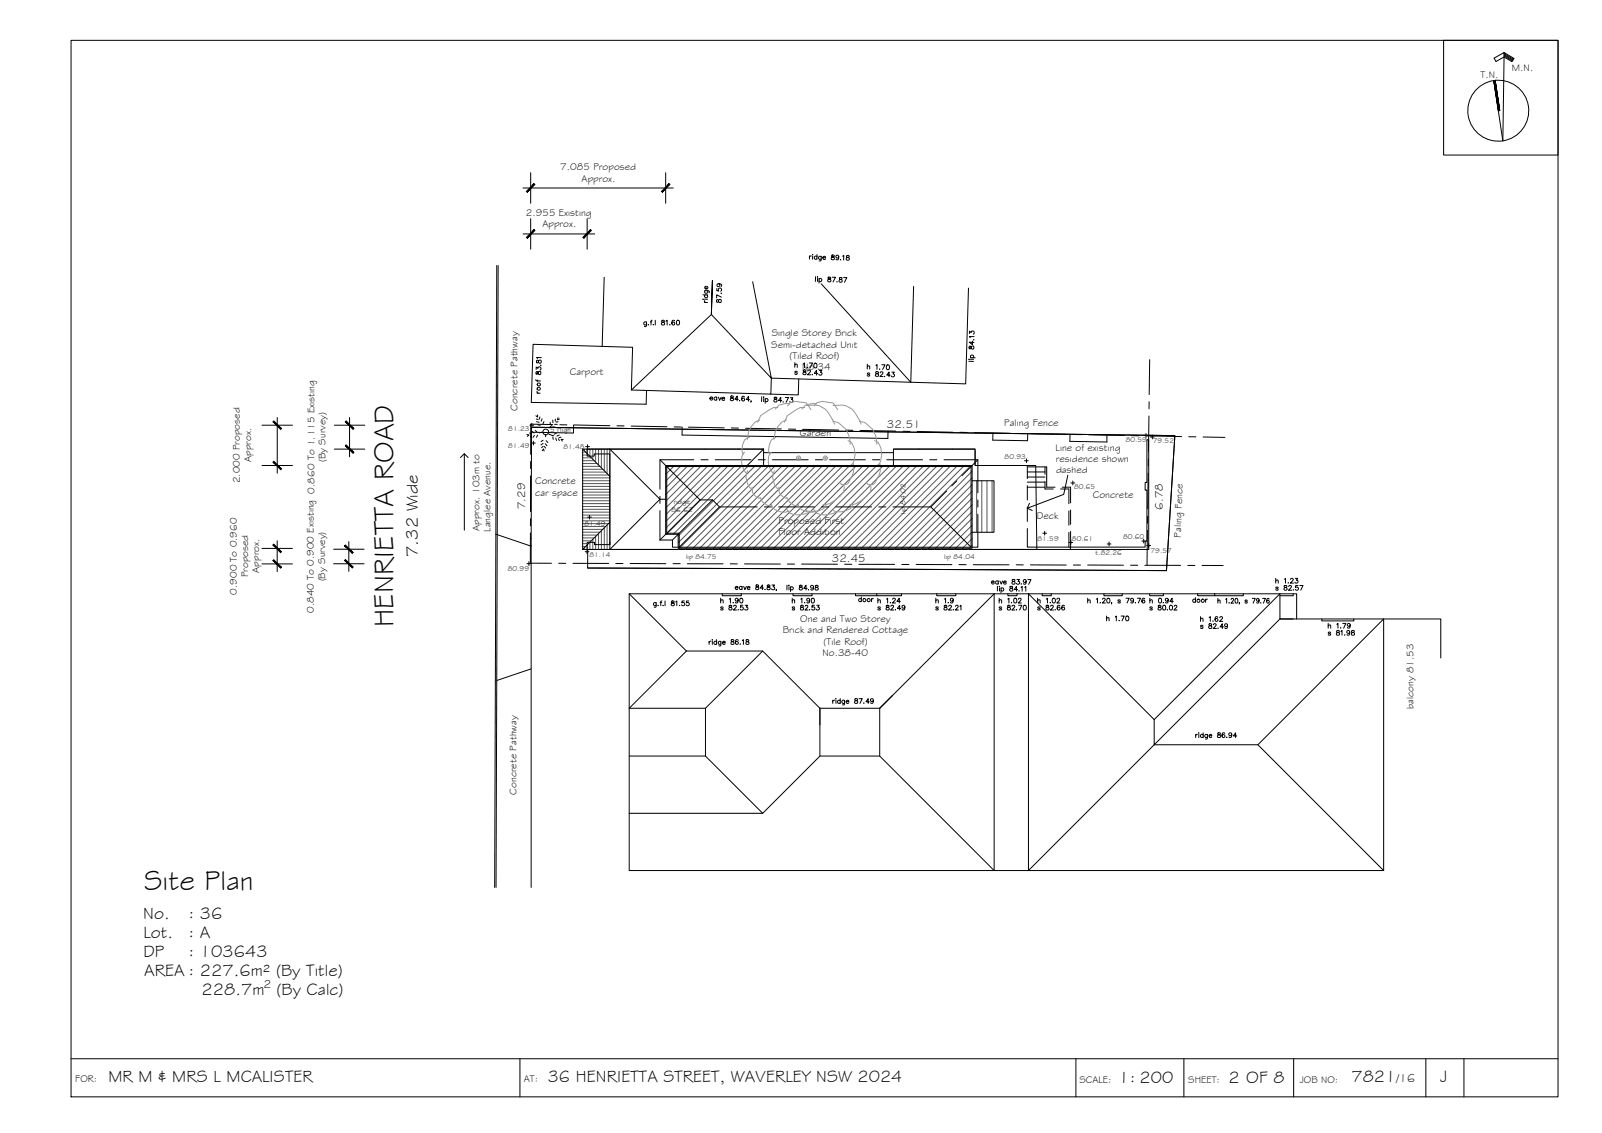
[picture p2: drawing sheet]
<svg xmlns="http://www.w3.org/2000/svg" width="420mm" height="297mm" viewBox="0 0 420 297" stroke-linecap="round" stroke-linejoin="round" font-family="sans-serif">
<!-- layer: BORDER -->
<g fill="none" stroke="#000" stroke-width=".26">
<path d="M18.6 10.6h390v277h-390zM378.6 10.6h30v30.1h-30zM394.5 14.1l2.4 1.4M394.5 14.4l2.3 1.4M394.5 14.6l2.2 1.4M394.5 13.8l2.6 1.5-.6 .9-2-1.3-2.1 1.2-.5-.9 2.6-1.4-.3 23.1-2.4-15.8M392.1 21.1l1.2 7.9M18.6 277.6h390M136.4 277.6v10M282.2 277.6v10M310.5 277.6v10M339.3 277.6v10"/>
<path d="M374 277.6v10M383.9 277.6v10"/>
<circle cx="393" cy="29" r="8"/>
</g>
<g fill="#000" stroke="#000" stroke-width=".26">
<path d="M391.8 21.1l1.2 7.9zM391.8 21.1h.3l.9 7.9z"/>
<path d="M392.1 21.1l.9 7.9h.3zM392.1 21.1l1.2 7.9z"/>
</g>
<!-- layer: BOUNDARY -->
<g fill="none" stroke="#000" stroke-width=".26">
<path d="M301.5 94.3l-.1 9.1M144.9 111.3l-5.7-.1v7.9M146.8 111.4h1.9M150.6 111.4l9.3 .2M161.8 111.6l1.9 .1M165.6 111.7l9.3 .2M176.8 111.9l1.9 .1M180.6 112l9.3 .2M191.8 112.2h1.9M195.5 112.3l9.4 .2M206.8 112.5h1.9M210.6 112.6l9.3 .1"/>
<path d="M221.8 112.8h1.9M225.5 112.9l9.4 .1M236.8 113.1h1.9M240.5 113.1l9.4 .2M251.8 113.3l1.9 .1M255.5 113.4l9.4 .2M266.8 113.6l1.9 .1M270.5 113.7l9.4 .2M281.8 113.9l1.9 .1M285.5 114l9.4 .2M296.8 114.2l1.9 .1M300.5 114.3l9.4 .2"/>
<path d="M301.3 109.1l-.1 9.3M301.4 105.3v1.9M311.8 114.5h1.9M315.5 114.6l5.8 .1M139.1 139.7v8h5.5M139.1 136v1.9M139.2 124.7l-.1 9.4M139.2 121v1.9M300.9 139.1l-.1 9.1M301 135.3v1.9M301.1 124.1l-.1 9.3M301.2 120.3v1.9"/>
<path d="M146.5 147.7h1.9M150.3 147.7h9.3M161.5 147.7h1.9M165.3 147.7l9.3 .1M176.5 147.8h1.9M180.3 147.8h9.3M191.5 147.8h1.9M195.3 147.8l9.3 .1M206.5 147.9h1.9M210.3 147.9h9.3M221.5 147.9h1.9M225.3 147.9l9.3 .1"/>
<path d="M236.5 148h1.9M240.3 148h9.3M251.5 148h1.9M255.3 148.1h9.3M266.5 148.1h1.9M270.3 148.1h9.3M281.5 148.1h1.9M285.3 148.1l9.3 .1M296.5 148.2h1.9M300.3 148.2h9.3M311.5 148.2h1.9M315.3 148.2l5.5 .1"/>
</g>
<!-- layer: EXISTING -->
<g fill="none" stroke="#000" stroke-width=".26">
<path d="M130.3 69.6l-.6 163.1M130.6 69.6l-.5 163.1M139.4 112l168.7 2.2-2.2 35.4-151.8-.7M178.9 112v2.1l54 .8v-1.9M200.3 117.7h-46.3v1.9h1.8v-.6h4.1v23.8h-4v-.6h-1.9v1.9M200.3 118.7h34M234.3 117.7h21.4M255.7 118.1v3.9h13.7v3.4M260.4 113.5v1.9l9.1 .1v-1.8M280.6 113.9v1.8l9.7 .2v-1.8M200.3 122h33.8M269.4 138.6v4.8h11.3v.7"/>
<path d="M269.4 122.4h5.1v5.3h2.2M269.4 127.3v3.8M269.4 133v3.7M269.4 127.7h4.7M269.4 126.4h4.7M269.4 125.1h4.7M269.4 123.7h4.7M274.1 126.2v2h2.2M274.1 122.4v1.9M278.1 128.2h2.2v3.9M278.6 127.7h2.2v4.1M280.3 133.9v3.8"/>
<path d="M280.3 139.6v3.8M280.8 139.3l-.1 4.1h19.6v-1.5h.5v-13.4h-.5v-2h.5v-11.2h.5v28.8h-147.2M280.8 133.7v3.8M130.1 140.1l9.2 3M139.2 141.2h.1M139.3 143.1l.1-31.1 168.7 2.2-2.2 35.4-151.8-.7v-4.8M139.3 143.1v89.6M159.9 142.2v.6M189.4 155.7v.5h5v-.5M208 155.7v.5h5v-.5M224.4 155.7v.5h5.5M229.9 155.7v.5h6.5v-.5"/>
<path d="M245.7 155.7v.5h5v-.5M264.3 155.7v.5h2.4v-.5M273.3 155.7v.5h2.4v-.5M289.5 155.7v.5h4.8v-.5M301.5 155.7v.5h3.6v-.5M318.6 155.7v.5h7.5v-.5M339.2 155.7v.5h-3.5M139.3 175.4l-9 3M346.7 162.3v.5h8.4v-.5"/>
</g>
<!-- layer: HATCH -->
<g fill="none" stroke="#545454" stroke-width=".26">
<path d="M152.8 119.3h1.2M152.8 118.5h.8M152.8 117.8h.1M153.2 117.7v.4M154 117.7v1.2M154.7 117.7v1.9M155.5 117.7v2.7M156.2 117.7v3.5M157 117.7v4.2M157.7 117.7v5M158.5 117.7v5.7M159.2 117.7v6.5"/>
<path d="M152.8 139.5h4.5M152.8 138.8h5.3M152.8 138h6M152.8 137.3h6.8M152.8 136.5h7.1M152.8 135.8h7.1M152.8 135h7.1M152.8 134.3h7.1M152.8 133.5h7.1M152.8 132.8h7.1M152.8 132h7.1M152.8 131.3h7.1"/>
<path d="M152.8 130.5h7.1M152.8 129.8h7.1M152.8 129h7.1M152.8 128.3h7.1M152.8 127.5h7.1M152.8 126.8h7.1M152.8 126h7.1M152.8 125.3h7.1M152.8 124.5h6.8M152.8 123.8h6.1M152.8 123h5.3M152.8 122.3h4.6"/>
<path d="M152.8 121.5h3.8M152.8 120.8h3.1M152.8 120h2.3M157 139.9v4.2M157.7 139.1v5M158.5 138.4v5.7M159.2 137.6v6.5M175.1 122l-.5 .6M176.9 122l-2.3 2.4M178.7 122l-4.1 4.1M180.5 122l-5.9 5.9M182.2 122l-7.6 7.7"/>
<path d="M184 122l-9.4 9.4M185.7 122l-11.1 11.2M187.5 122l-12.9 13M189.3 122l-14.7 14.7M191.1 122l-16.5 16.5M192.8 122l-18 18.1M194.6 122l-18 18.1M196.3 122l-18.4 18.5M198.1 122l-20.2 20.3M199.9 122l-22 22M201.7 122l-22 22M203.4 122l-21.9 22"/>
<path d="M205.2 122l-22 22M207 122l-22 22M208.7 122l-21.9 22M210.5 122l-22 22M212.3 122l-22 22M214 122l-21.9 22M215.8 122l-21.9 22M217.6 122l-22 22M219.3 122l-21.9 22M221.1 122l-22 22M222.9 122l-22 22M224.6 122l-21.9 22"/>
<path d="M226.4 122l-21.9 22M228.2 122l-22 22M229.9 122l-21.9 22M231.7 122l-22 22M233.5 122l-22 22M235.3 122l-22 22M237 122l-21.9 22M238.8 122l-22 22M240.5 122l-21.9 22M242.3 122l-21.9 22M244.1 122l-22 22M245.9 122l-22 22"/>
<path d="M247.6 122l-21.9 22M249.4 122l-22 22M251.1 122l-21.9 22M252.9 122l-21.9 22M254.7 122l-22 22M255 123.5l-20.5 20.5M255 125.3l-18.7 18.7M255 127.1l-17 16.9M255 128.8l-15.2 15.2M255 130.6l-13.4 13.4M255 132.4l-11.7 11.6M255 134.1l-9.9 9.9"/>
<path d="M255 135.9l-8.1 8.1M255 137.7l-6.3 6.3M255 139.4l-4.6 4.6M256.1 126v13.5M257.5 126v13.5M258.9 126v13.5M260.2 126v13.5M152.8 144h.1M152.8 143.3h.8M152.8 142.5h1.2M152.8 141.8h2.3M152.8 141h3"/>
<path d="M152.8 140.3h3.8M153.2 143.6v.5M154 142.9v1.2M154.7 142.1v2M155.5 141.4v2.7M156.2 140.6v3.5M255 141.2l-2.8 2.8M255 143l-1.1 1"/>
</g>
<!-- layer: NEWWORK -->
<path d="M152.8 117.7l7.1 7.2M159.9 117.7l13.2 13.2-13.2 13.2zM200.3 117.7h-47.5v26.4h119.1l-.3-22.1h-15.9v-4.3h-21.4v4.3M200.3 117.7v4.3M200.3 117.7l-4.3 4.3M159.9 136.9l-7.1 7.2M173.1 130.9h1.5M174.6 122h80.4v21.7h-77.1v-3.6h-3.3zM255 126h5.7v13.5h-5.7" fill="none" stroke="#000" stroke-width=".26"/>
<!-- layer: ROOFPLAN EXIST. -->
<g fill="none" stroke="#000" stroke-width=".26">
<path d="M158.5 72.7l-.6 18.1M186.8 73.5l-.2 9 .2-9M197.4 73.9l4.9 25.2-15.7-16.6-21 19.7M215.4 74.4l23.5 25.8 .7-25.1M254 75.5l-.7 25.1-51-1.5-.1 4.2-36.6-1.1 .3-11.1-26.1-.8-.5 15.2 30.2 .5 .1-3.6M209.5 99.3l-.1 4.2-7.2-.2M200.3 122h6.6M208.8 122h1.8M212.5 122h9.4M223.8 122h1.8M227.5 122h8.3M165 155.7h95.7v72.5h-95.7z"/>
<path d="M165 155.7l15 15M200.2 144l.1 .1M314.1 155.7h-53.4l-30 30 3.3-3.3M318.6 155.7h21.5v6.6M180 170.7h20l15 15M180 170.7l-15 15h20M200 170.7l-15 15M339.2 162.3h-3.5l-33 33v-6.6M377.9 172.5v-10.2h-15l-33 33h-27.2l-33 32.9v-72.5l33 33M165 198.2h20M185 185.7v12.5l15 15M215 185.7h15.7v12.5"/>
<path d="M215 185.7v12.5M302.7 188.7l33-33v6.6h27.2v65.9M329.9 195.3l33 32.9M165 213.2h35M200 213.2l15-15h15.7l30 30h102.2"/>
</g>
<!-- layer: ROOFPLAN NEW -->
<g fill="none" stroke="#000" stroke-width=".26">
<path d="M173.1 120.5l10.5 10.6M173.1 130.1v1.9M173.1 133.9v7.7M182 120.5h-8.9v7.7M183.6 131.1l-10.5 10.5M183.6 131.1h3.3M183.8 120.5h1.9M186.9 131.1l1.8 1.8h9.9M186.9 131.1l-10.5 10.5M187.6 120.5h9.4M188.7 132.9l-10.6 10.6h-1.7v-1.9h-3.3M198.8 120.5h1.9"/>
<path d="M200.5 132.9h1.9M202.6 120.5h9.4M204.2 132.9h9.4M213.8 120.5h1.9M215.5 132.9h1.8M217.6 120.5h9.4M219.2 132.9h9.4M228.8 120.5h1.9M230.5 132.9h1.9M232.6 120.5h9.4M243.8 120.5h1.9M244.1 132.9l10.6 10.6"/>
<path d="M247.6 120.5h8.9v8.7M248.3 128.7l-4.2 4.2h-9.9M251 126.1l-1.4 1.3M256.5 134.8v8.7h-1.6M256.5 120.5l-4.2 4.2M256.5 131.1v1.8"/>
</g>
<!-- layer: 0.13 -->
<g fill="none" stroke="#000" stroke-width=".26">
<path d="M138.2 113.9l.5 .2-.4 .3M138.9 113.5l.5 .3M139.4 114.1l-.3 .4M139.5 113.1l.6 .4M140.2 114.1l-.4 .6M140.4 112.9l.5 .4M140.7 109.8l.5 .2M140.7 110.5l.7 .2M141 108.8v.5l-.4-.3M141 114.1l-.3 .6M141.1 111.4l.6 .1M141.6 109.3l-.1 .6"/>
<path d="M142.2 109.8l-.3 .6M142.2 113.3l-.8 .2M142.2 118.2l.3-.5 .2 .5M142.4 116.3l-.5 .3M142.4 115.4l-.5 .4M142.5 117l-.4 .4M142.7 110.5l-.3 .6M142.8 117l.3 .5M143 116.3l.5 .6M143.1 113.9v.6M143.2 115.5l.5 .5M143.9 113.8l1.3 .5"/>
<path d="M144.3 110.7l.1 .7M144.7 111.6l-.7 .6M145 111.9l.6 .1M145 110.1v.7M145 114.6l.1 .6M145.4 111.2l.7 .1M145.6 109.9v.5M145.8 114.8l.2 .7M145.9 113.6l-.6 .2M146.4 109.5l-.2 .5 .5-.2M146.4 110.6h-.6M146.5 115l.2 .5"/>
<path d="M146.7 114.1l-.7 .2M147.1 114.6l-.5 .2M147.7 115.2h-.5l.3 .4M150.4 111.4v2.1l-11-.2"/>
<circle cx="143.1" cy="113.2" r=".75"/>
</g>
<!-- layer: 0 -->
<path d="M120.8 120l1-1.1 1 1.1M121.8 118.9v20.1M270 131.9l-.6 1.3 1.3 .6M280.1 124.6l-1.1 5-9.6 3.6" fill="none" stroke="#000" stroke-width=".26"/>
<!-- layer: HGTS_11 -->
<g fill="none" stroke="#000" stroke-width=".26">
<path d="M139 111.5h1M139.4 116.2h1M139.5 111v1M139.9 115.7v1M153.6 117.1h1M154.1 116.6v1M300 114.1h1.1M300.6 113.7v1M301.7 114.6h1M302.2 114.1v1M154.1 135.6h1M154.6 135.1v1"/>
<path d="M268.7 120.8h1M269.2 120.3v1M273.5 139.8h1M274 139.3v1M280.9 126.6h1M281.4 126.1v1M138.2 147.8h1M138.7 147.3v1M153.5 144.6h1M154 144.1v1M280.4 142.2h1M280.8 141.7v1"/>
<path d="M290.4 142.6h1M290.9 142.1v1M299.5 141.9h1M300 141.4v1M300.8 143h1M301.3 142.5v1"/>
</g>
<!-- layer: TEXT -->
<g fill="none" stroke="#000" stroke-width=".26">
<path d="M184.4 77.3h1.2M184.4 78.5h.1M184.7 79.3h.9M184.7 78.8l.1 .3 .3 .2M184.7 78.4l.9 .1M184.8 76.2l1.1 .1 .1 .4M185 77.3a.4 .4 0 0 0-.1 .6 .4 .4 0 0 0 .6 0 .4 .4 0 0 0-.1-.6M185 76.2a.4 .4 0 0 0-.1 .6 .4 .4 0 0 0 .6 0 .4 .4 0 0 0 0-.6M185.5 75.1a.39 .39 0 0 1 0 .6 .39 .39 0 0 1-.5-.1 .39 .39 0 0 1 .1-.6l.1 .8M188 78.6v.6l.2 .1 .4-.8 .5 .1v.6a.51 .51 0 0 1-.6 0 .51 .51 0 0 1-.2-.6zM188 75.6v.6l.5 .1a.45 .45 0 0 1 0-.7 .45 .45 0 0 1 .7 .1 .45 .45 0 0 1-.2 .7M188.5 74.4a.39 .39 0 0 1 .3 .5 .39 .39 0 0 1-.6 .2 .39 .39 0 0 1 0-.7l1 .2-.1 .5"/>
<path d="M189.2 76.8l-.1 .1M189.2 77.9l-1.2-.6-.1 .8M212.3 67.1v.8M212.8 67.1l-.3 .1-.2 .3M213.1 67.1v.8M213.1 66.8h.1M213.9 72.5v1.3M214.3 67.3a.4 .4 0 0 0-.6-.1 .4 .4 0 0 0 0 .6 .4 .4 0 0 0 .6 0M214.3 66.7v1.3M214.4 72.6h.1M214.4 73v.8M214.8 73.2a.4 .4 0 0 1 .6-.1 .4 .4 0 0 1 0 .6 .4 .4 0 0 1-.6-.1"/>
<path d="M214.8 73v1.2M215.4 67.2l-.1 1.1-.5 .1M215.4 67.4a.4 .4 0 0 0-.6-.1 .4 .4 0 0 0 0 .6 .4 .4 0 0 0 .6-.1M215.8 67.6h.7a.38 .38 0 0 0-.5-.4 .38 .38 0 0 0-.1 .7l.2 .1 .4-.1M217.2 72.7v.4a.51 .51 0 0 1 .6 .1 .51 .51 0 0 1 0 .6l-.4 .1-.3-.2 .2-.5 .6-.2-.1-.3zM218.2 66.9l-.1 .4 .7 .4a.41 .41 0 0 1-.4 .4 .41 .41 0 0 1-.3-.5l.7-.4-.1-.3zM218.3 72.7h.8l-.6 1.2M219.5 73.8l.1 .1M220 67.3a.39 .39 0 0 1-.5 .3 .39 .39 0 0 1-.2-.6 .39 .39 0 0 1 .6 .1l-.1 1-.5-.1M220.2 72.8v.3l.6 .4v.4h-.7v-.5l.7-.4v-.2zM220.4 68l.1 .1M221 67.2l.3-.3v1.3"/>
<path d="M221.3 72.8h.8l-.6 1.2M222.1 67v.4l.7 .4a.41 .41 0 0 1-.5 .4 .41 .41 0 0 1-.4-.4l.8-.5-.2-.3zM140.5 99.5l.3 .3 1 .1M140.6 96.9v-.7l.5 .4a.42 .42 0 0 1 .7-.3 .42 .42 0 0 1-.2 .7M140.7 97.5l-.1 .6h.4a.51 .51 0 0 1 .2-.6 .51 .51 0 0 1 .6 0v.6a.52 .52 0 0 1-.6 0 .52 .52 0 0 1-.2-.6zM140.8 94.5l-.1 .6h.4a.51 .51 0 0 1 .2-.6 .51 .51 0 0 1 .6 0v.6a.5 .5 0 0 1-.6 0 .5 .5 0 0 1-.2-.6zM140.9 99.6v.4M141.8 95.7v.1M142 93.8l-1.3-.1 .3 .3M169.6 84.4l-.1 1.1-.5 .1M169.6 84.6a.4 .4 0 0 0-.6-.1 .4 .4 0 0 0 0 .6 .4 .4 0 0 0 .6-.1M170 85.1h.1"/>
<path d="M170.6 84.4h.4M171 84l-.3 .2v1M171.3 85.1h.1M171.9 84v1.2M173.6 84v.4a.5 .5 0 0 1 .6 .1 .5 .5 0 0 1 0 .6h-.6a.5 .5 0 0 1 0-.6 .5 .5 0 0 1 .6-.1v-.4zM174.7 84.2l.3-.2v1.2M175.7 85.1h.1M176.9 84.1v-.1a.56 .56 0 0 0-.7 .6 .56 .56 0 0 0 .6 .5 .39 .39 0 0 0 0-.6 .39 .39 0 0 0-.6 .3M177.6 84a.57 .57 0 0 1 .6 .6 .57 .57 0 0 1-.6 .5l-.2-.4zM208.5 95.7l.3-.2h.2l.1 .8M208.5 95.1l-.1 1.2M209.1 97.5l-.6-.1v.2l.6 .4-.4 .2-.3-.2"/>
<path d="M210.7 95.3l.3-.2v1.3M210.7 97v.4l.7 .4a.41 .41 0 0 1-.4 .4 .41 .41 0 0 1-.4-.4l.8-.5-.1-.3zM211.7 96.3h.1M211.8 97.3l.2-.2 .3-.1 .3 .4-.8 .8 .8 .1M212.3 95.2h.8l-.6 1.2M213 98.2h.1M213.6 95.3a.57 .57 0 0 1 .7 .5 .57 .57 0 0 1-.7 .6l-.1-.7zM214.4 97.9h-.8l.6-.8v1.2M214.9 97.1h.6l-.3 .5a.42 .42 0 0 1 .4 .4 .42 .42 0 0 1-.4 .4 .42 .42 0 0 1-.5-.3M227.5 96.2l.3-.3 .3 .1v.8M227.5 95.5l-.1 1.2M228.1 98l-.2-.2-.4 .2 .6 .3-.1 .3-.6-.2"/>
<path d="M229.7 95.8l.3-.2v1.2M229.7 97.5v.3l.7 .5a.4 .4 0 0 1-.4 .4 .4 .4 0 0 1-.3-.6l.7-.4-.1-.2zM230.7 96.7l.1 .1M230.9 97.8l.1-.3h.3l.3 .3-.8 .9h.8M231.3 95.6h.8l-.6 1.3M232 98.6l.1 .1M232.6 95.7a.62 .62 0 0 1 .8 .5 .62 .62 0 0 1-.5 .7l-.4-.2zM233.5 98.4l-.9-.1 .6-.8v1.3M233.9 97.6h.7l-.4 .4a.42 .42 0 0 1 .3 .7 .42 .42 0 0 1-.7-.1M254.1 94.7l1.2 .1M254.1 94.2h.1M254.2 90.8v.6h.4a.51 .51 0 0 1 .2-.6 .51 .51 0 0 1 .6 0v.4l-.2 .3-.5-.2-.1-.5z"/>
<path d="M254.3 87.5v-.7l.4 .4a.41 .41 0 0 1 .7-.3 .41 .41 0 0 1-.1 .7M254.5 94.2h.8M254.5 93.8h1.3M254.7 93.8a.41 .41 0 0 1 0-.6 .41 .41 0 0 1 .6 0 .41 .41 0 0 1-.1 .6M255 89.4v.9l-.8-.6 1.2 .1M255.4 89l-.1 .1M255.5 88.3l-1.3-.1 .3 .3M140.8 103.1h.9M140.9 102.6v.3l.3 .2M186.2 104.4h.7a.38 .38 0 0 0-.5-.3 .38 .38 0 0 0-.1 .6l.2 .2 .4-.2M188 104.3a.4 .4 0 0 0-.6-.1 .4 .4 0 0 0 0 .6 .4 .4 0 0 0 .6-.1M188 104.1v.8"/>
<path d="M188.4 104.1l.4 .9 .3-.9M189.3 104.5h.8a.41 .41 0 0 0-.6-.2 .41 .41 0 0 0-.2 .5 .41 .41 0 0 0 .6 .1l.2-.1M191.7 103.9v.3l.7 .4a.41 .41 0 0 1-.5 .5 .41 .41 0 0 1-.3-.6l.7-.3v-.2zM193.6 104.7h-.9l.7-.9-.1 1.3M194 105v.1M195.2 104.1v-.1a.57 .57 0 0 0-.7 .5 .57 .57 0 0 0 .6 .6 .38 .38 0 0 0 0-.7 .38 .38 0 0 0-.6 .3M196.6 104.8l-.9-.1 .6-.8v1.3M197 105.1l-.1 .3M199.8 104l-.1 1.3M200.2 104.1h.1M200.3 104.5v.8M200.7 104.7a.4 .4 0 0 1 .6-.1 .4 .4 0 0 1 0 .6 .4 .4 0 0 1-.6-.1"/>
<path d="M200.7 104.5v1.2M203.1 104.2v.4l.7 .4a.4 .4 0 0 1-.5 .4 .4 .4 0 0 1-.3-.5l.8-.4-.1-.3zM205 105h-.8l.6-.8-.1 1.2M205.4 105.3l.1 .1M206 104.2h.8l-.6 1.3M207.3 104.3h.6l-.3 .4a.42 .42 0 0 1 .2 .7 .42 .42 0 0 1-.7-.1M172.1 158l-.1 1.1-.4 .1M172.1 158.2a.39 .39 0 0 0-.6-.1 .39 .39 0 0 0 0 .6 .39 .39 0 0 0 .6-.1M172.6 158.7h.1M173.1 158h.4M173.6 157.6h-.3v1.2M173.9 158.7h.1"/>
<path d="M174.4 157.6v1.2M176.2 157.6v.4a.51 .51 0 0 1 .5 .1 .51 .51 0 0 1 0 .6h-.5a.51 .51 0 0 1 0-.6 .51 .51 0 0 1 .5-.1v-.4zM177.2 157.8l.3-.2v1.2M178.2 158.7h.1M179.5 157.6h-.6l-.1 .5a.45 .45 0 0 1 .7 0 .45 .45 0 0 1-.1 .6 .45 .45 0 0 1-.6-.1M180.7 157.6h-.6l-.1 .5a.44 .44 0 0 1 .7-.1 .44 .44 0 0 1-.1 .7 .44 .44 0 0 1-.6-.1M189 157.5l.3-.3 .3 .1 .1 .8M189 156.8v1.3M189.7 159.3l-.3-.2-.4 .2 .6 .3v.3l-.6-.1M191.3 157.1l.3-.3v1.3M191.3 158.7v.4a.51 .51 0 0 1 .6 .2 .51 .51 0 0 1 0 .6l-.7-.1v-.4l.7-.4-.2-.3zM192.3 158h.1"/>
<path d="M192.4 159l.1-.3h.4l.2 .3-.8 .9h.9M192.8 154.1h.8a.41 .41 0 0 0-.7-.2 .41 .41 0 0 0 0 .6 .41 .41 0 0 0 .6-.1M193.6 157.2a.39 .39 0 0 1-.5 .4 .39 .39 0 0 1-.2-.6 .39 .39 0 0 1 .6 0v.9l-.3 .2-.3-.2M193.6 159.8l.1 .1M194.2 156.9a.57 .57 0 0 1 .7 .6 .57 .57 0 0 1-.7 .5l-.2-.4zM194.6 153.9a.4 .4 0 0 0-.6-.1 .4 .4 0 0 0 0 .6 .4 .4 0 0 0 .6 0M194.6 153.7v.9M194.8 158.7h-.5l-.1 .5a.44 .44 0 0 1 .7 0 .44 .44 0 0 1-.1 .7 .44 .44 0 0 1-.7-.2M195 153.7l.4 .9 .4-.9M195.4 158.7h.7l-.4 .5a.42 .42 0 0 1 .3 .6 .42 .42 0 0 1-.7-.1M196 154.1h.7a.4 .4 0 0 0-.5-.3 .4 .4 0 0 0-.3 .4 .4 .4 0 0 0 .4 .4l.4-.2M198.3 153.4v.3a.51 .51 0 0 1 .6 .2 .51 .51 0 0 1 0 .6h-.6a.51 .51 0 0 1 0-.6 .51 .51 0 0 1 .6-.1v-.4z"/>
<path d="M200.3 154.2h-.9l.6-.9v1.3M200.6 154.5l.1 .1M201.3 153.4v.4a.52 .52 0 0 1 .6 .1 .52 .52 0 0 1 0 .7l-.7-.1v-.4l.7-.4-.2-.3zM202.5 153.4h.6l-.3 .5a.42 .42 0 0 1 .3 .6 .42 .42 0 0 1-.8-.1M203.7 154.6l-.2 .3M206.4 153.4v1.3M206.9 153.5h.1M206.9 153.8v.9M207.4 154a.39 .39 0 0 1 .5-.1 .39 .39 0 0 1 0 .6 .39 .39 0 0 1-.5 0M207.4 153.8l-.1 1.3M207.8 157.5l.3-.3 .3 .1v.8M207.8 156.8v1.3"/>
<path d="M208.4 159.3l-.2-.2-.4 .2 .6 .3v.3l-.6-.1M209.7 153.5v.3a.52 .52 0 0 1 .6 .2 .52 .52 0 0 1 0 .6h-.6v-.5l.7-.4-.1-.2zM210 157.1l.3-.3v1.3M210 158.7v.4a.51 .51 0 0 1 .6 .2 .51 .51 0 0 1 0 .6h-.6a.52 .52 0 0 1 0-.6 .52 .52 0 0 1 .6-.2v-.4zM211 158h.1M211.2 159l.1-.3h.3l.3 .3-.8 .9h.8M211.7 154.3h-.9l.6-.9v1.3M212.1 154.6h.1M212.4 157.2a.39 .39 0 0 1-.6 .4 .39 .39 0 0 1-.1-.6 .39 .39 0 0 1 .6 0l-.1 1-.3 .1-.3-.2M212.4 159.8v.1M212.9 156.9a.57 .57 0 0 1 .7 .6 .57 .57 0 0 1-.7 .5l-.1-.4zM213.4 153.9a.39 .39 0 0 1-.6 .3 .39 .39 0 0 1-.1-.6 .39 .39 0 0 1 .6 0v.9l-.3 .2-.4-.2"/>
<path d="M213.6 158.7h-.6l-.1 .5a.45 .45 0 0 1 .7 0 .45 .45 0 0 1-.1 .7 .45 .45 0 0 1-.6-.2M213.9 153.5v.4a.51 .51 0 0 1 .6 .1 .51 .51 0 0 1 0 .7l-.7-.1v-.4l.8-.5-.3-.2zM214.2 158.7h.6l-.3 .5a.42 .42 0 0 1 .3 .6 .42 .42 0 0 1-.7-.1M225.9 157.1a.39 .39 0 0 0-.6-.1 .39 .39 0 0 0 0 .6 .39 .39 0 0 0 .6 0M225.9 156.5v1.2M228.6 156.9v.8M229.1 156.9l-.5 .4M230.2 157.5l.3-.3 .3 .1 .1 .8M230.2 156.8v1.3M230.9 159.3l-.2-.2-.5 .2 .6 .3v.3l-.6-.1M232.5 157.1l.3-.3v1.3M232.5 158.7v.4a.51 .51 0 0 1 .6 .2 .51 .51 0 0 1 0 .6l-.7-.1v-.4l.8-.4-.3-.3z"/>
<path d="M233.5 158h.1M233.6 159l.2-.3h.3l.2 .3-.7 .9h.8M234.1 157.1l.2-.3 .5 .3-.8 1h.9M234.8 159.8l.1 .1M236.1 157.7h-.9l.6-.9v1.3M236.2 159.5h-.8l.6-.8v1.2M237.3 159.1a.39 .39 0 0 1-.5 .4 .39 .39 0 0 1-.2-.7 .39 .39 0 0 1 .7 .1l-.2 1-.5-.1M245.4 157.5l.3-.3 .3 .1 .1 .8M245.4 156.8v1.3M246.1 159.3l-.3-.2-.4 .2 .6 .3v.3l-.6-.1M247.7 157.1l.3-.3v1.3M247.7 158.7v.4a.53 .53 0 0 1 .6 .2 .53 .53 0 0 1 0 .6h-.6a.53 .53 0 0 1 0-.6 .53 .53 0 0 1 .6-.2v-.4z"/>
<path d="M248.7 158h.1M248.8 159l.1-.3h.4l.2 .3-.7 .9h.8M250 157.2a.38 .38 0 0 1-.5 .4 .38 .38 0 0 1-.2-.6 .38 .38 0 0 1 .6 0l-.1 1-.5-.1M250 159.8l.1 .1M250.6 159l.1-.3h.4l.2 .3-.8 .9h.9M251.7 158.9l.3-.2v1.2M260 152.6h.8a.39 .39 0 0 0-.6-.3 .39 .39 0 0 0-.1 .6l.2 .2 .5-.2M261.6 153.7v1.2M261.8 152.5a.39 .39 0 0 0-.6-.1 .39 .39 0 0 0 0 .6 .39 .39 0 0 0 .6-.1M261.8 152.3v.8M262.1 157.5l.2-.3 .3 .1 .1 .8M262.1 156.8v1.3"/>
<path d="M262.1 153.7h.1M262.1 154.1v.9M262.2 152.3l.4 .8 .4-.8M262.6 154.3a.39 .39 0 0 1 .5-.1 .39 .39 0 0 1 0 .6 .39 .39 0 0 1-.5 0M262.6 154.1l-.1 1.3M262.7 159.3l-.2-.2-.4 .2 .5 .3v.3l-.5-.1M263.2 152.7h.7a.43 .43 0 0 0-.6-.2 .43 .43 0 0 0 0 .7 .43 .43 0 0 0 .6-.2M264.3 157.1l.3-.3v1.3M264.3 158.7v.4a.52 .52 0 0 1 .6 .2 .52 .52 0 0 1 0 .6h-.6a.51 .51 0 0 1 0-.6 .51 .51 0 0 1 .6-.2v-.4zM264.9 153.8v.3a.52 .52 0 0 1 .6 .2 .52 .52 0 0 1 0 .6l-.6-.1v-.4l.7-.4-.1-.2zM265.3 158h.1M265.4 159l.5-.3 .3 .3-.8 .9h.8"/>
<path d="M265.5 152v.3l.7 .5a.41 .41 0 0 1-.4 .4 .41 .41 0 0 1-.4-.5l.8-.5-.3-.3zM266 156.9a.57 .57 0 0 1 .7 .6 .57 .57 0 0 1-.7 .5l-.1-.4zM266.6 159.8l.1 .1M266.7 151.9h.7l-.4 .5a.42 .42 0 0 1 .3 .7 .42 .42 0 0 1-.7-.2M266.9 154.6h-.9l.6-.9v1.3M267.1 157.1l.2-.3 .5 .3-.8 1h.9M267.2 158.7h.8l-.6 1.2M267.3 154.9h.1M267.8 154l.3-.3v1.3M267.8 153l.1 .1M268.5 158.7a.58 .58 0 0 1 .7 .6 .58 .58 0 0 1-.7 .6l-.1-.5zM268.7 154l.3-.3v1.3"/>
<path d="M269.1 152.4a.38 .38 0 0 1-.5 .3 .38 .38 0 0 1-.1-.6 .38 .38 0 0 1 .6 0l-.1 1-.6-.1M269.6 151.9h.8l-.6 1.3M272.1 157.5l.4-.3 .3 .1v.8M272.1 156.8v1.3M272.8 159.3l-.2-.2-.5 .2 .7 .3v.3l-.7-.1M274.4 157.1l.3-.3v1.3M274.4 158.7v.4a.51 .51 0 0 1 .6 .2 .51 .51 0 0 1 0 .6h-.6a.51 .51 0 0 1 0-.6 .51 .51 0 0 1 .6-.2v-.4zM275.4 158h.1M275.6 159l.1-.3h.3l.3 .3-.8 .9h.8M276.1 156.9a.57 .57 0 0 1 .7 .6 .57 .57 0 0 1-.7 .5l-.1-.4zM276.7 159.8l.1 .1M277.2 157.1l.3-.3 .4 .3-.7 1h.8"/>
<path d="M278 158.9l-.1-.2a.58 .58 0 0 0-.6 .6 .58 .58 0 0 0 .6 .6 .39 .39 0 0 0 0-.7 .39 .39 0 0 0-.6 .3M279.2 158.9l-.1-.2a.58 .58 0 0 0-.7 .6 .58 .58 0 0 0 .7 .6 .4 .4 0 0 0-.1-.7 .4 .4 0 0 0-.5 .3M285.3 157.5l.3-.2h.3v.8M285.3 156.8v1.3M287.5 157.1l.3-.3v1.3M288.6 158h.1M289.1 157.1l.2-.2 .3-.1 .3 .4-.8 .9h.8M290.5 156.9a.58 .58 0 0 1 .6 .6 .58 .58 0 0 1-.6 .5l-.2-.4zM291.6 158l-.1 .3M293.8 157.4l-.2-.1-.4 .1 .6 .3v.3l-.6-.1M295.3 156.8h.9l-.6 1.3M297.3 157.3a.38 .38 0 0 1-.5 .3 .38 .38 0 0 1-.2-.6 .38 .38 0 0 1 .6 0l-.1 1-.5-.1"/>
<path d="M297.8 158h.1M298.3 156.8h.8l-.6 1.3M300.2 157v-.1a.58 .58 0 0 0-.7 .5 .58 .58 0 0 0 .6 .6 .39 .39 0 0 0 0-.6 .39 .39 0 0 0-.6 .3M301.6 157.5l.3-.3 .3 .1v.8M301.6 156.8v1.3M302.2 159.3l-.2-.2-.4 .2 .6 .3v.3l-.6-.1M303.8 158.7v.4a.51 .51 0 0 1 .6 .2 .51 .51 0 0 1 0 .6l-.6-.1v-.4l.7-.4-.2-.3zM304 156.9a.57 .57 0 0 1 .7 .6 .57 .57 0 0 1-.7 .5l-.2-.4zM305.1 158h.1M305.1 158.7a.58 .58 0 0 1 .6 .6 .58 .58 0 0 1-.6 .6l-.2-.5zM306.2 159.8v.1M306.4 157.2a.39 .39 0 0 1-.5 .4 .39 .39 0 0 1-.2-.6 .39 .39 0 0 1 .6 0l-.1 1-.5-.1"/>
<path d="M306.9 158.7a.58 .58 0 0 1 .6 .6 .58 .58 0 0 1-.6 .6l-.2-.5zM307.7 157.7h-.9l.6-.9v1.3M307.9 159l.2-.3h.3l.3 .3-.8 .9h.8M319.4 157.5l.3-.2 .2 .1 .1 .7M319.4 156.9v1.2M321.4 157.1l.3-.2v1.2M322.4 158v.1M322.9 157.2l.2-.3 .4 .2-.7 1h.8M324.1 156.9a.56 .56 0 0 1 .6 .6 .56 .56 0 0 1-.6 .6l-.2-.5zM325.1 158.1l-.1 .3M327.1 157.5l-.2-.2-.4 .2 .6 .3v.3l-.6-.1M328.5 156.9h.7l-.5 1.2"/>
<path d="M330.2 157.3a.35 .35 0 0 1-.4 .3 .35 .35 0 0 1-.2-.5 .35 .35 0 0 1 .6 0l-.1 1-.5-.1M330.7 158v.1M331.1 156.9h.8l-.5 1.2M332.9 157.1l-.1-.2a.61 .61 0 0 0-.7 .5 .61 .61 0 0 0 .4 .7 .37 .37 0 0 0 .4-.3 .37 .37 0 0 0-.3-.4 .37 .37 0 0 0-.4 .3M334.6 152.3l.3-.2h.3v.8M334.6 151.6v1.3M335.2 154.1l-.5-.1v.2l.5 .4-.2 .1-.4-.1M336.9 151.9l.2-.3v1.3M336.9 153.6v.3a.5 .5 0 0 1 .5 .2 .5 .5 0 0 1 0 .6l-.6-.1v-.4l.7-.4-.2-.3zM337.9 152.8h.1M338 153.8l.2-.3 .5 .2-.8 1h.9M338.5 151.9l.1-.2 .3-.1 .3 .4-.8 .9h.8"/>
<path d="M339.2 154.6v.1M339.7 151.6h.7l-.4 .5a.41 .41 0 0 1 .3 .7 .41 .41 0 0 1-.7-.2M340.4 153.5h-.6v.5a.44 .44 0 0 1 .6 0 .44 .44 0 0 1-.1 .7 .44 .44 0 0 1-.6-.2M340.9 153.5h.8l-.5 1.2M186 168.1v.8M186.5 168.1l-.5 .4M186.8 167.8h.1M186.8 168.1v.8M187.9 168.3a.4 .4 0 0 0-.5-.1 .4 .4 0 0 0 0 .6 .4 .4 0 0 0 .5 0M187.9 167.7v1.2M189.1 168.1l-.1 1.1-.5 .1M189.1 168.3a.39 .39 0 0 0-.6-.1 .39 .39 0 0 0 0 .6 .39 .39 0 0 0 .6 0"/>
<path d="M189.5 168.5h.7a.39 .39 0 0 0-.5-.3 .39 .39 0 0 0-.1 .6l.2 .1 .4-.1M191.8 167.8v.3l.7 .4a.41 .41 0 0 1-.4 .5 .41 .41 0 0 1-.4-.5l.8-.5-.1-.2zM193.6 167.9l-.1-.1a.57 .57 0 0 0-.6 .5 .57 .57 0 0 0 .6 .6 .39 .39 0 0 0 0-.7 .39 .39 0 0 0-.6 .3M194.1 168.8l.1 .1M194.7 167.9l.3-.2v1.2M195.7 167.8v.3a.5 .5 0 0 1 .6 .2 .5 .5 0 0 1 0 .6h-.6a.5 .5 0 0 1 0-.6 .5 .5 0 0 1 .6-.2v-.3zM290.2 162.2l.3-.3 .3 .1 .1 .8M290.2 161.5v1.3M292.5 161.7l.3-.2v1.3M293.5 162.6l.1 .1M294 161.5h.9l-.6 1.3M295.4 161.6a.58 .58 0 0 1 .7 .5 .58 .58 0 0 1-.7 .6l-.2-.5z"/>
<path d="M314.9 162.3l.3-.2 .3 .1v.7M314.9 161.7v1.2M315.5 164.1l-.2-.2-.4 .1v.2l.6 .4-.2 .2-.4-.2M317.1 161.9l.3-.2v1.2M317.1 163.6v.3l.7 .5a.4 .4 0 0 1-.4 .4 .4 .4 0 0 1-.3-.6l.7-.4-.1-.2zM318.1 162.8h.1M318.2 163.8l.3-.3 .5 .3-.8 1h.8M319.4 161.9l-.1-.2a.57 .57 0 0 0-.6 .6 .57 .57 0 0 0 .6 .5 .39 .39 0 0 0 0-.6 .39 .39 0 0 0-.6 .3M319.4 164.6l.1 .1M319.9 162l.3-.3 .4 .2-.7 1h.8M320.9 164.4h-.9l.6-.9v1.3M321.9 163.9a.38 .38 0 0 1-.5 .3 .38 .38 0 0 1-.1-.6 .38 .38 0 0 1 .6 .1l-.1 1-.6-.1"/>
<path d="M348.3 164.1l.3-.3 .3 .1 .1 .8M348.3 163.4v1.3M349 165.9l-.2-.2-.5 .2 .6 .3v.3l-.6-.1M350.6 163.7l.3-.3v1.3M350.6 165.3v.4l.7 .4a.41 .41 0 0 1-.4 .5 .41 .41 0 0 1-.4-.6l.8-.4-.1-.3zM351.6 164.6h.1M351.7 165.5l.3-.2v1.2M352.2 163.4h.8l-.6 1.3M352.7 166.4v.1M354 165.7a.39 .39 0 0 1-.5 .4 .39 .39 0 0 1-.2-.7 .39 .39 0 0 1 .6 .1l-.1 1-.5-.1M354.1 163.8a.39 .39 0 0 1-.5 .4 .39 .39 0 0 1-.2-.6 .39 .39 0 0 1 .7 0v.9l-.3 .2-.4-.2M354.5 165.3v.4a.51 .51 0 0 1 .6 .2 .51 .51 0 0 1 0 .6h-.6a.51 .51 0 0 1 0-.6 .51 .51 0 0 1 .6-.2v-.4z"/>
<path d="M218.4 183.6v.8M218.9 183.6l-.5 .3M219.2 183.2h.1M219.3 183.6v.8M220.4 183.8a.4 .4 0 0 0-.6-.1 .4 .4 0 0 0 0 .6 .4 .4 0 0 0 .6-.1M220.4 183.2v1.2M221.5 183.6v1.1l-.5 .1M221.5 183.8a.39 .39 0 0 0-.6-.1 .39 .39 0 0 0 0 .6 .39 .39 0 0 0 .6-.1M221.9 183.9h.7a.42 .42 0 0 0-.6-.2 .42 .42 0 0 0 0 .7 .42 .42 0 0 0 .6-.2M224.2 183.2v.4a.51 .51 0 0 1 .6 .1 .51 .51 0 0 1 0 .7h-.6a.51 .51 0 0 1 .1-.7 .51 .51 0 0 1 .5-.1v-.4zM225.3 183.2h.9l-.7 1.2M226.6 184.3v.1"/>
<path d="M228 184h-.9l.6-.8v1.2M229.1 183.6a.38 .38 0 0 1-.6 .3 .38 .38 0 0 1-.1-.6 .38 .38 0 0 1 .6 0l.1 .3a.59 .59 0 0 1-.5 .8l-.2-.2M313.6 192.5v.9M314.1 192.5l-.5 .4M314.4 192.2h.1M314.4 192.5v.9M315.6 192.7a.4 .4 0 0 0-.6 0 .4 .4 0 0 0 0 .5 .4 .4 0 0 0 .6 0M315.6 192.1v1.3M316.7 192.5l-.1 1.2h-.4M316.7 192.7a.4 .4 0 0 0-.6 0 .4 .4 0 0 0 0 .5 .4 .4 0 0 0 .6 0M317.1 192.9h.7a.42 .42 0 0 0-.6-.2 .42 .42 0 0 0 0 .7 .42 .42 0 0 0 .6-.2M319.4 192.2v.3a.53 .53 0 0 1 .6 .2 .53 .53 0 0 1 0 .6h-.6a.53 .53 0 0 1 0-.6 .53 .53 0 0 1 .6-.2v-.3z"/>
<path d="M321.2 192.3l-.1-.1a.58 .58 0 0 0-.6 .5 .58 .58 0 0 0 .6 .6 .39 .39 0 0 0 0-.7 .39 .39 0 0 0-.6 .3M321.7 193.2l.1 .1M323.1 192.5a.39 .39 0 0 1-.6 .4 .39 .39 0 0 1-.1-.6 .39 .39 0 0 1 .6 0l-.1 1-.3 .1-.3-.2M324.4 192.9h-.9l.6-.8v1.3"/>
<circle cx="141.3" cy="101.9" r=".41"/>
<circle cx="141.3" cy="100.8" r=".42"/>
<circle cx="226.7" cy="157.3" r=".41"/>
<circle cx="227.8" cy="157.3" r=".41"/>
</g>
<!-- layer: VEGSPREAD -->
<g fill="none" stroke="#989898" stroke-width=".26">
<path d="M195.3 118.6a3.1 3.1 0 0 0-.7 3.2l.5 1.3 .8 1.2M196.5 114.7a2.26 2.26 0 0 0-1.7 1.8l-.2 1.3 .4 1.3M199.3 110.1a5.2 5.2 0 0 0-3.3 5.1M202.3 118.6a3.1 3.1 0 0 0-.7 3.2l.5 1.3 .8 1.2M203.5 114.7a2.28 2.28 0 0 0-1.7 1.8l-.2 1.3 .4 1.3M204 106.8h-1.1l-3.4 2.2-.8 1.7M206.3 110.1a5.2 5.2 0 0 0-3.3 5.1M206.6 106.4l.7-.8 1.4-.4 2.8 .4 1.2 1.8M207.2 105.9l-1.2-.1-1.7 .4-1 1.1M209.5 119.8v.7M211 106.8h-1.1l-3.4 2.2-.8 1.7M211.5 106.3a5.1 5.1 0 0 1 6 2.4l1.1 1.7 .2 .8"/>
<path d="M213.5 106.4l.8-.8 1.4-.4 2.8 .4 1.2 1.8M214.2 105.9l-1.2-.1-1.7 .4-1 1.1M216.5 119.8v.7M218.4 110.4a5.4 5.4 0 0 1 3.9 3.1l.5 1.3 .2 1.7M218.5 106.3a5.1 5.1 0 0 1 6 2.4l1.1 1.7 .2 .8M222.4 115.5l.9 .5a5.5 5.5 0 0 1 .4 5.6l-.6 .4M225.3 110.4a5.4 5.4 0 0 1 4 3.1l.5 1.3 .2 1.7M229.4 115.5l.9 .5a5.5 5.5 0 0 1 .4 5.6l-.6 .4M196.1 123.4a3.7 3.7 0 0 0 1.3 5M197.2 127.7l.1 .5a2.28 2.28 0 0 0 2.3 2.5M199.3 130.4a3.1 3.1 0 0 0 3 2.2M202.3 132.1l.1 .5a3.2 3.2 0 0 0 4.5 1.3"/>
<path d="M203.1 123.4a3.7 3.7 0 0 0 1.3 5M204.2 127.7l.1 .5a2.28 2.28 0 0 0 2.3 2.5M206.3 133.4a2.53 2.53 0 0 0 3.1 1.6l1.7-.3 1.7-.7M206.3 130.4a3.1 3.1 0 0 0 3 2.2M209.1 120.1h.7M209.3 132.1l.1 .5a3.3 3.3 0 0 0 4.5 1.3M213.3 133.4l.6 1a6 6 0 0 0 5.9-.4M216.1 120.1h.7M216.6 132.2l-.1 .5a4.4 4.4 0 0 1-4.5 1.3l-.5-.1M221.3 127.1l.1 .8-.1 1-.9 1.2-2.9 2-1.7 .2M223.6 132.2l-.1 .5-.5 .7a5 5 0 0 1-4.5 .5M223.6 121.4a4 4 0 0 1-.2 3.5l-1 1.8-.5 .4h-1.2l-.4-.5"/>
<path d="M228.3 127.1l.1 .8-.1 1-.9 1.2-2.9 2-1.7 .2M230.6 121.4a4 4 0 0 1-.2 3.5l-1 1.8-.5 .4h-1.2l-.4-.5"/>
<circle cx="209.4" cy="120.1" r=".56"/>
<circle cx="216.4" cy="120.1" r=".56"/>
</g>
<!-- layer: DIMENSION -->
<g fill="none" stroke="#000" stroke-width=".26">
<path d="M137.2 49.3h39.4M139.2 45.3v8M139.2 57.3v8M154 57.3v8M174.6 45.3v8M137.2 61.3h18.8M68.7 111.5h8M72.7 109.5v14.6M87.7 117.7h8M87.7 111.5h8M91.7 109.5v10.3M68.7 122h8"/>
<path d="M68.7 143.8h8M68.7 147.8h8M72.7 141.8v8.1M87.5 144h8M87.5 147.8h8M91.5 142v7.8"/>
</g>
<!-- layer: 0 -->
<g fill="#000" stroke="#000" stroke-width=".26">
<path d="M140.1 48.2l-1.8 2.2 2-2zM140.1 48.2l-1.8 2.2-.2-.2z"/>
<path d="M175.5 48.2l-2 2 .2 .2zM175.5 48.2l.2 .2-2 2z"/>
<path d="M138.1 62.2l.2 .2 1.8-2.2zM140.1 60.2l.2 .2-2 2z"/>
<path d="M154.9 60.2l-1.8 2.2 2-2zM154.9 60.2l-1.8 2.2-.2-.2z"/>
<path d="M71.6 110.6l2 2 .2-.2zM71.6 110.6l.2-.2 2 2z"/>
<path d="M90.8 116.6l-.2 .3 2.2 1.7zM90.6 116.9l2.2 1.7-.2 .2z"/>
<path d="M90.6 110.6l2 2 .2-.2zM90.8 110.4l2 2-2.2-1.8z"/>
<path d="M71.6 121.2l2.2 1.7-2-2zM71.6 121.2l2.2 1.7-.2 .2z"/>
<path d="M71.6 147l2.2 1.7-2-2zM71.6 147l2.2 1.7-.2 .2z"/>
<path d="M71.6 142.9l2 2 .2-.2zM71.6 142.9l.2-.2 2 2z"/>
<path d="M90.4 146.9l2.2 1.8-2-2zM90.4 146.9l2.2 1.8-.2 .2z"/>
<path d="M90.4 143.1l2 2 .2-.2zM90.4 143.1l.2-.2 2 2z"/>
</g>
<!-- layer: TILES -->
<path d="M174.9 122.3h79.8v21.2h-76.6v-3.7h-3.2z" fill="none" stroke="#000" stroke-width=".26"/>
<g font-size="7.5">
<text x="103.2" y="164.5" transform="rotate(-90 103.2 164.5)">HENRIETTA ROAD</text>
<text x="37.8" y="233.3">Site Plan</text>
</g>
<g font-size="4.5">
<text x="109.6" y="146" transform="rotate(-90 109.6 146)">7.32 Wide</text>
<text x="37.6" y="240.8">No.</text>
<text x="37.6" y="245.8">Lot.</text>
<text x="49.4" y="240.8">: 36</text>
<text x="49.4" y="245.8">: A</text>
<text x="37.6" y="250.9">DP</text>
<text x="49.4" y="250.9">: 103643</text>
<text x="37.8" y="255.9">AREA : 227.6m² (By Title)</text>
<text x="52.9" y="260.9">228.7m (By Calc)</text>
<text x="28.4" y="283.6">MR M &amp; MRS L MCALISTER</text>
<text x="143.6" y="283.6">36 HENRIETTA STREET, WAVERLEY NSW 2024</text>
<text x="293.4" y="283.9">1: 200</text>
<text x="322.2" y="283.9">2 OF 8</text>
<text x="354.4" y="283.8">7821</text>
<text x="377.7" y="283.8">J</text>
</g>
<text font-size="4" x="311.9" y="159.1">door</text>
<text font-size="3.2" x="366.2" y="283.8">/16</text>
<text font-size="3.1" x="69.1" y="259">2</text>
<g font-size="3">
<text x="232.6" y="112.3">32.51</text>
<text x="137.8" y="133.5" transform="rotate(-90 137.8 133.5)">7.29</text>
<text x="305" y="133.6" transform="rotate(-90 305 133.6)">6.78</text>
<text x="218.2" y="147.4">32.45</text>
</g>
<g font-size="2.6">
<text x="388.3" y="20.4">T.N.</text>
<text x="396.5" y="18.5">M.N.</text>
<text x="146.9" y="44.7">7.085 Proposed</text>
<text x="152.5" y="47.6">Approx.</text>
<text x="137.9" y="56.7">2.955 Existing</text>
<text x="142.2" y="59.6">Approx.</text>
<text x="202.4" y="88.2">Single Storey Brick</text>
<text x="202.3" y="91.1">Semi-detached Unit</text>
<text x="207.1" y="94.1">(Tiled Roof)</text>
<text x="149.4" y="98.2">Carport</text>
<text x="210.4" y="97">No 34</text>
<text x="135.7" y="107.7" transform="rotate(-90 135.7 107.7)">Concrete Pathway</text>
<text x="263.4" y="111.8">Paling Fence</text>
<text x="209.8" y="114.3">Garden</text>
<text x="276.9" y="118.2">Line of existing</text>
<text x="65.9" y="121.1" transform="rotate(-90 65.9 121.1)">Approx.</text>
<text x="85.4" y="121.1" transform="rotate(-90 85.4 121.1)">(By Survey)</text>
<text x="276.9" y="121.1">residence shown</text>
<text x="277" y="124">dashed</text>
<text x="62.9" y="126.7" transform="rotate(-90 62.9 126.7)">2.000 Proposed</text>
<text x="140.3" y="127">Concrete</text>
<text x="140.4" y="129.9">car space</text>
<text x="286.6" y="130.5">Concrete</text>
<text x="204.2" y="137.3">Proposed First</text>
<text x="271.9" y="136.1">Deck</text>
<text x="125.7" y="139.2" transform="rotate(-90 125.7 139.2)">Approx. 103m to</text>
<text x="128.6" y="139.4" transform="rotate(-90 128.6 139.4)">Langlee Avenue.</text>
<text x="204.2" y="140.2">Floor Addition</text>
<text x="309.7" y="140.9" transform="rotate(-88 309.7 140.9)">Paling Fence</text>
<text x="62.2" y="155.9" transform="rotate(-90 62.2 155.9)">0.900 To 0.960</text>
<text x="65.1" y="151.4" transform="rotate(-90 65.1 151.4)">Proposed</text>
<text x="68" y="150.1" transform="rotate(-90 68 150.1)">Approx.</text>
<text x="85.2" y="152.4" transform="rotate(-90 85.2 152.4)">(By Survey)</text>
<text x="82.3" y="160.7" transform="rotate(-90 82.3 160.7)">0.840 To 0.900 Existing 0.860 To 1.115 Existing</text>
<text x="205.3" y="166.1">Brick and Rendered Cottage</text>
<text x="209.9" y="163.1">One and Two Storey</text>
<text x="215.7" y="171.9">No.38-40</text>
<text x="216" y="169">(Tile Roof)</text>
<text x="370.8" y="185.9" transform="rotate(-90 370.8 185.9)">balcony 81.53</text>
<text x="135.4" y="208.3" transform="rotate(-90 135.4 208.3)">Concrete Pathway</text>
<text x="19.8" y="283.8">FOR:</text>
<text x="137.4" y="283.6">AT:</text>
<text x="283.1" y="283.9">SCALE:</text>
<text x="311.6" y="283.9">SHEET:</text>
<text x="340.9" y="283.9">JOB NO:</text>
</g>
<g font-size="1.9">
<text x="133.3" y="113">81.23</text>
<text x="144.3" y="113.2">5 High</text>
<text x="133.3" y="117.5">81.49</text>
<text x="147.8" y="117.6">81.48</text>
<text x="295.2" y="116">80.59</text>
<text x="302.4" y="116">79.52</text>
<text x="263.5" y="120.4">80.93</text>
<text x="281.7" y="128.3">80.65</text>
<text x="153.3" y="137.8">81.49</text>
<text x="176.1" y="134.2">86.62</text>
<text x="176.7" y="132.1">ridge</text>
<text x="237.5" y="134.7" transform="rotate(-90 237.5 134.7)">lip 84.02</text>
<text x="272.1" y="141.7">81.59</text>
<text x="281.1" y="141.9">80.61</text>
<text x="294.5" y="141.4">80.60</text>
<text x="133.2" y="149.6">80.99</text>
<text x="154.6" y="146.1">81.14</text>
<text x="179.9" y="146.5">lip 84.75</text>
<text x="247.7" y="146.4">lip 84.04</text>
<text x="287.3" y="145.5">t.82.26</text>
<text x="301.8" y="144.9">79.57</text>
</g>
</svg>
